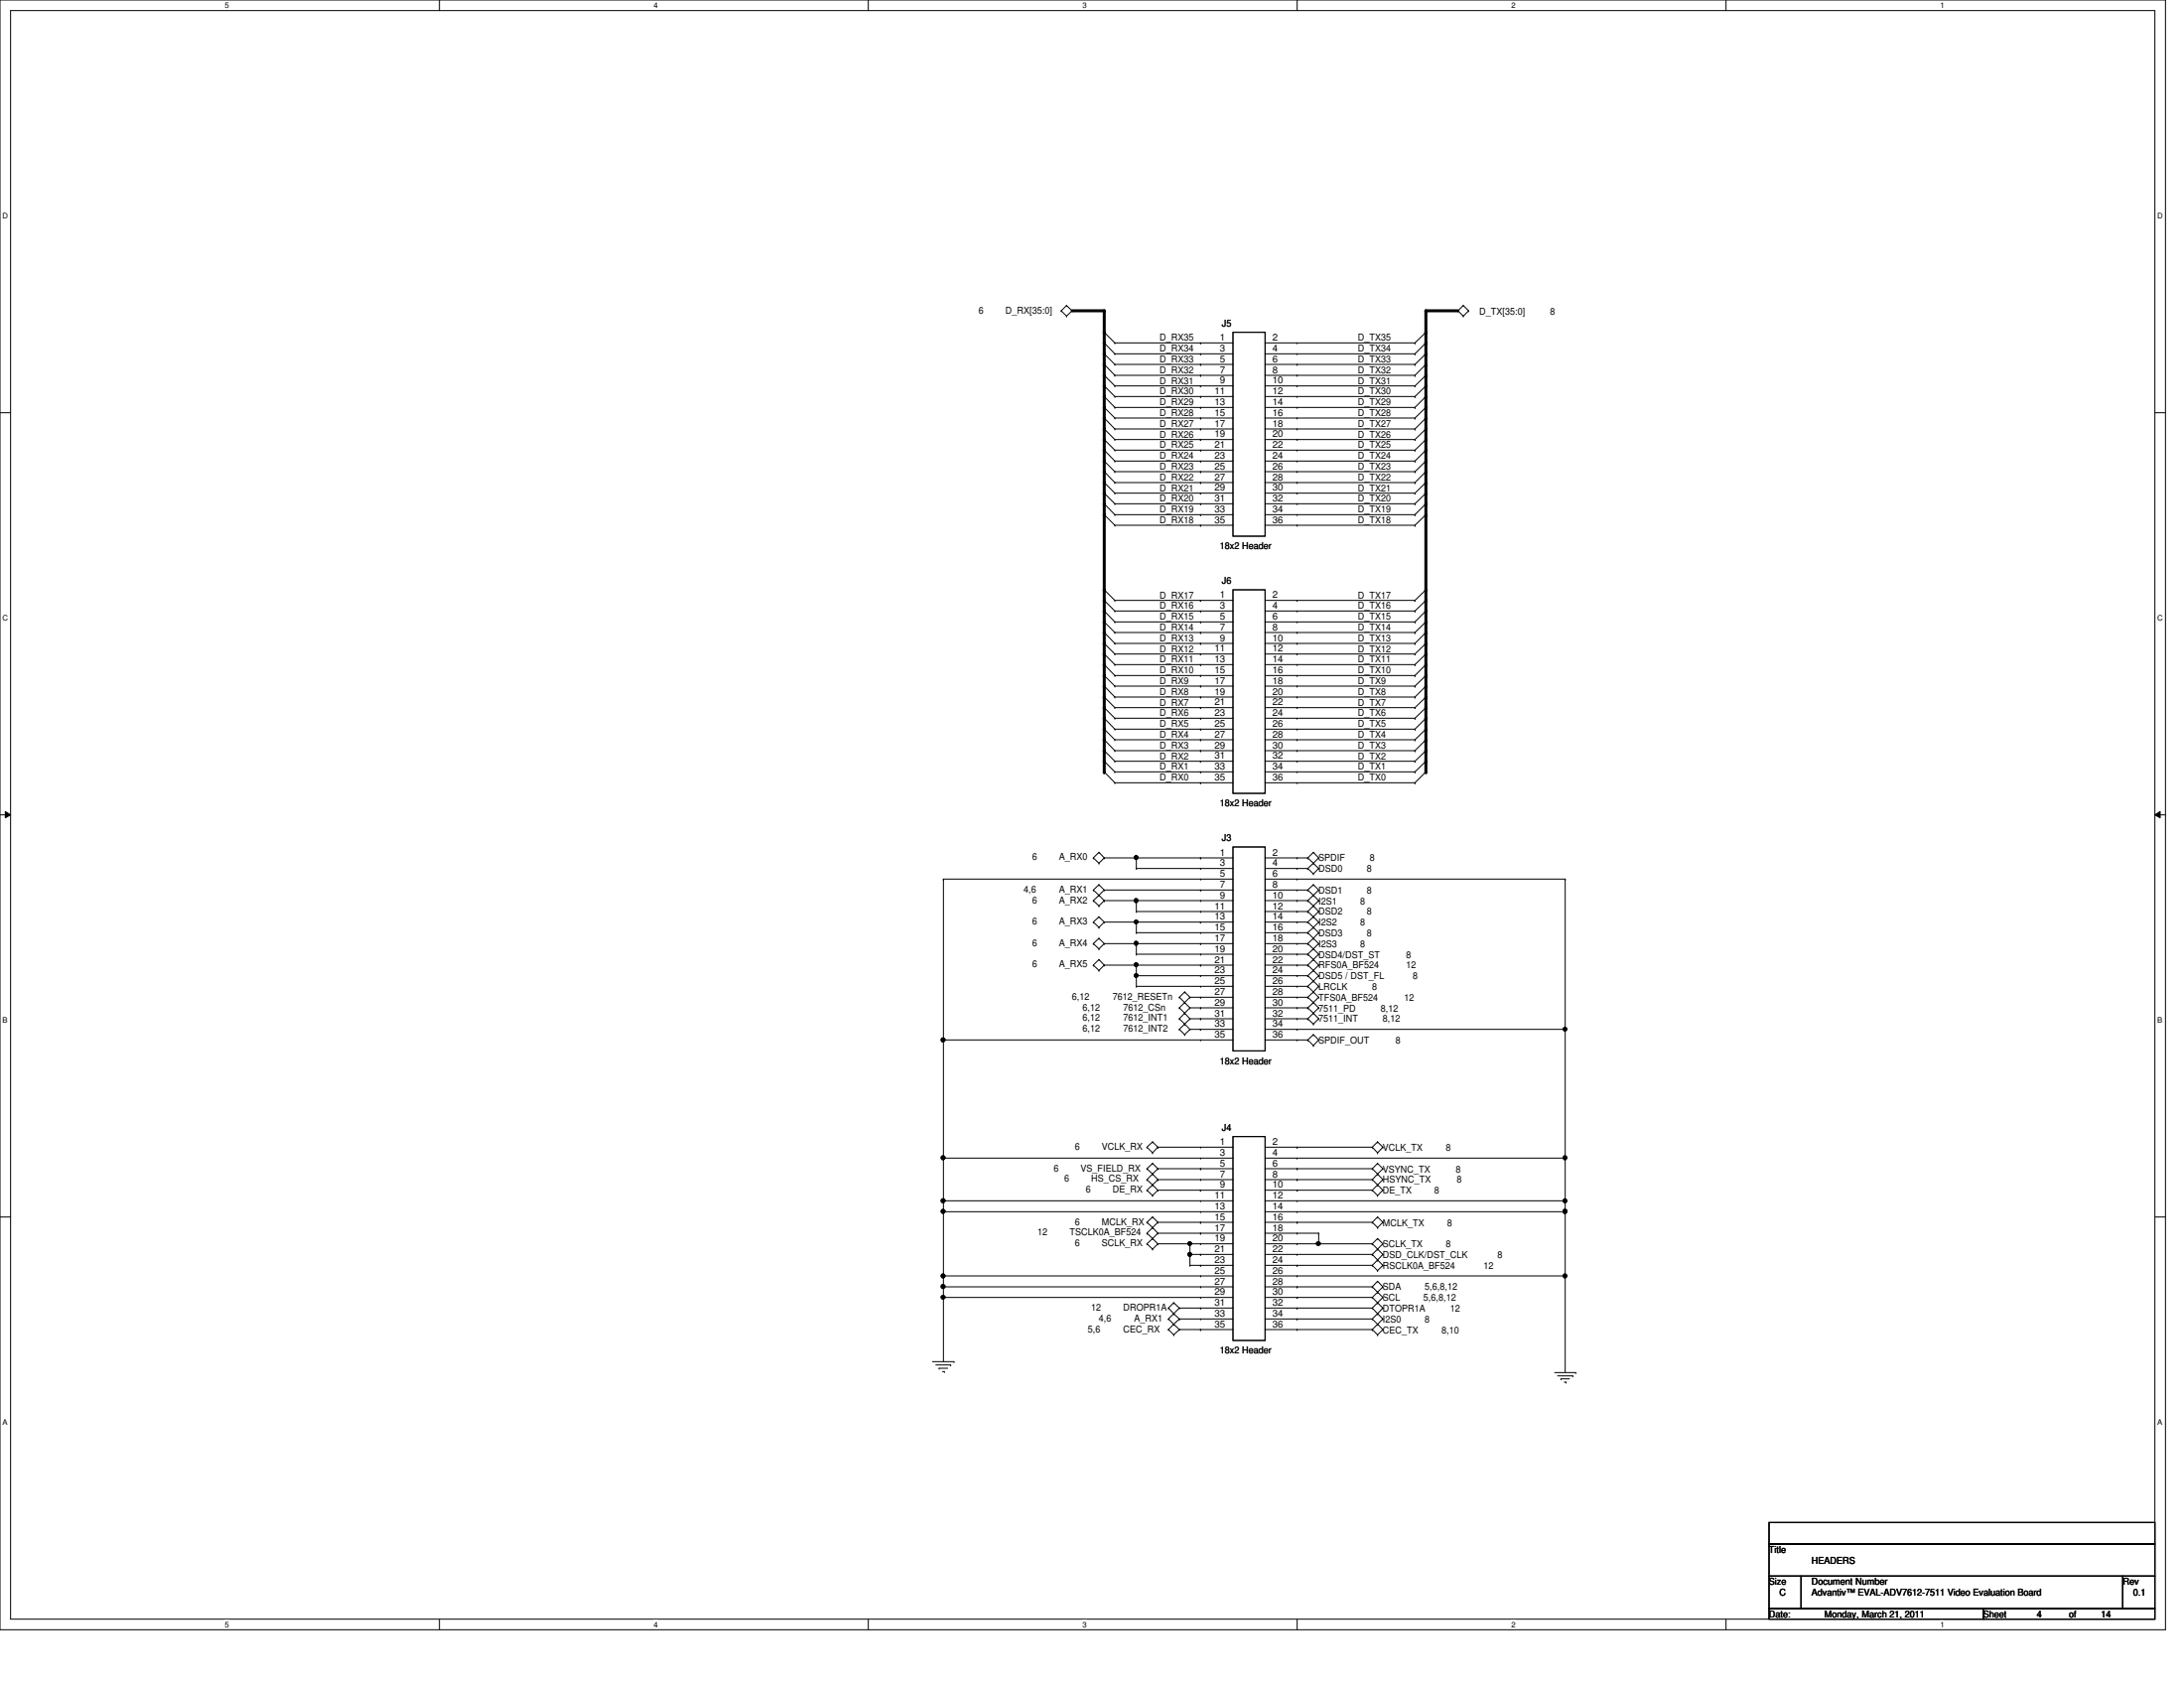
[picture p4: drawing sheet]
<svg xmlns="http://www.w3.org/2000/svg" width="279mm" height="216mm" viewBox="0 0 279 216" stroke-linecap="round" stroke-linejoin="round" font-family="sans-serif">
<path d="M0 0h277v208.4h-277zM1.4 1.4h274.3v205.7h-274.3z" fill="none" stroke="#000" stroke-width=".13"/>
<g fill="#fff">
<path d="M28.8 .1h.5v1.1h-.5z"/>
<path d="M28.8 207.2h.5v1.1h-.5z"/>
</g>
<path d="M56.2 0v1.4M56.2 207.1v1.3" fill="none" stroke="#000" stroke-width=".13"/>
<g fill="#fff">
<path d="M83.7 .1h.5v1.1h-.5z"/>
<path d="M83.7 207.2h.5v1.1h-.5z"/>
</g>
<path d="M111.1 0v1.4M111.1 207.1v1.3" fill="none" stroke="#000" stroke-width=".13"/>
<g fill="#fff">
<path d="M138.5 .1h.6v1.1h-.6z"/>
<path d="M138.5 207.2h.6v1.1h-.6z"/>
</g>
<path d="M165.9 0v1.4M165.9 207.1v1.3" fill="none" stroke="#000" stroke-width=".13"/>
<g fill="#fff">
<path d="M193.4 .1h.5v1.1h-.5z"/>
<path d="M193.4 207.2h.5v1.1h-.5z"/>
</g>
<path d="M220.8 0v1.4M220.8 207.1v1.3" fill="none" stroke="#000" stroke-width=".13"/>
<g fill="#fff">
<path d="M248.2 .1h.6v1.1h-.6z"/>
<path d="M248.2 207.2h.6v1.1h-.6z"/>
<path d="M.3 27.1h.8v1.1h-.8z"/>
<path d="M276 27.1h.7v1.1h-.7z"/>
<path d="M.3 78.5h.8v1.1h-.8z"/>
<path d="M276 78.5h.7v1.1h-.7z"/>
</g>
<path d="M0 52.8h1.4M275.7 52.8h1.3" fill="none" stroke="#000" stroke-width=".13"/>
<g fill="#fff">
<path d="M.3 129.9h.7v1.1h-.7z"/>
<path d="M276 129.9h.6v1.1h-.6z"/>
</g>
<path d="M0 104.2h1.4M.7 103.8l.7 .4-.7 .4zM275.7 104.2l.7-.4v.8zM275.7 104.2h1.3" fill="none" stroke="#000" stroke-width=".13"/>
<path d="M.7 103.8l.7 .4-.7 .4zM275.7 104.2l.7-.4v.8z" fill="#000"/>
<g fill="#fff">
<path d="M.3 181.4h.7v1.1h-.7z"/>
<path d="M276 181.4h.6v1.1h-.6z"/>
</g>
<g fill="none" stroke="#000" stroke-width=".13">
<path d="M135.8 39.8h.1M135.8 39.8l.6 .6M136.4 39.1h.1M136.4 39.1l.8 .7M136.4 39.1l-.6 .7M137.2 39.8h.1M137.2 39.8l-.8 .6M186.5 39.8h.1M186.5 39.8l.7 .6M187.2 39.1h.1M187.2 39.1l-.7 .7M187.2 39.1l.7 .7"/>
<path d="M187.9 39.8h.1M187.9 39.8l-.7 .6M136.4 40.4h.1M141.3 42.5l1.3 1.4M141.3 43.9l1.3 1.4M141.3 45.3l1.3 1.3M141.3 46.6l1.3 1.4M141.3 48l1.3 1.4M141.3 49.4l1.3 1.3M141.3 50.7l1.3 1.4M141.3 52.1l1.3 1.4M141.3 53.5l1.3 1.4"/>
<path d="M141.3 54.9l1.3 1.3M141.3 56.2l1.3 1.4M141.3 57.6l1.3 1.4M141.3 59l1.3 1.3M142.6 43.9h.1M142.6 45.3h.1M142.6 46.6h.1M142.6 48h.1M142.6 49.4h.1M142.6 50.7h.1M142.6 52.1h.1M142.6 53.5h.1"/>
<path d="M142.6 54.9h.1M142.6 56.2h.1M142.6 57.6h.1M142.6 59h.1M142.6 43.9h15.1M142.6 45.3h15.1M142.6 46.6h15.1M142.6 48h15.1M142.6 49.4h15.1M142.6 50.7h15.1M142.6 52.1h15.1M142.6 53.5h15.1"/>
<path d="M142.6 54.9h15.1M142.6 56.2h15.1M142.6 57.6h15.1M142.6 59h15.1M153.6 43.9h.1M153.6 45.3h.1M153.6 46.6h.1M153.6 48h.1M153.6 49.4h.1M153.6 50.7h.1M153.6 52.1h.1M153.6 53.5h.1"/>
<path d="M153.6 54.9h.1M153.6 56.2h.1M153.6 57.6h.1M153.6 59h.1M157.7 42.5h4.1v26.1h-4.1zM161.8 43.9h19.2M161.8 45.3h19.2M161.8 46.6h19.2M161.8 48h19.2M161.8 49.4h19.2M161.8 50.7h19.2M161.8 52.1h19.2"/>
<path d="M161.8 53.5h19.2M161.8 54.9h19.2M161.8 56.2h19.2M161.8 57.6h19.2M161.8 59h19.2M165.9 43.9h.1M165.9 45.3h.1M165.9 46.6h.1M165.9 48h.1M165.9 49.4h.1M165.9 50.7h.1M165.9 52.1h.1"/>
<path d="M165.9 53.5h.1M165.9 54.9h.1M165.9 56.2h.1M165.9 57.6h.1M165.9 59h.1M181 43.9h.1M181 45.3h.1M181 46.6h.1M181 48h.1M181 49.4h.1M181 50.7h.1M181 52.1h.1"/>
<path d="M181 53.5h.1M181 54.9h.1M181 56.2h.1M181 57.6h.1M181 59h.1M182.4 43.9l-1.4 1.4M182.4 42.5l-1.4 1.4M182.4 45.3l-1.4 1.3M182.4 46.6l-1.4 1.4M182.4 48l-1.4 1.4M182.4 49.4l-1.4 1.3M182.4 50.7l-1.4 1.4"/>
<path d="M182.4 52.1l-1.4 1.4M182.4 53.5l-1.4 1.4M182.4 54.9l-1.4 1.3M182.4 56.2l-1.4 1.4M182.4 57.6l-1.4 1.4M182.4 59l-1.4 1.3M187.2 40.4h.1M141.3 60.3l1.3 1.4M141.3 61.7l1.3 1.4M141.3 63.1l1.3 1.3M141.3 64.4l1.3 1.4M141.3 65.8l1.3 1.4"/>
<path d="M141.3 75.4l1.3 1.4M141.3 76.8l1.3 1.3M141.3 78.1l1.3 1.4M141.3 79.5l1.3 1.4M142.6 60.3h.1M142.6 61.7h.1M142.6 63.1h.1M142.6 64.4h.1M142.6 65.8h.1M142.6 67.2h.1M142.6 76.8h.1M142.6 78.1h.1"/>
<path d="M142.6 79.5h.1M142.6 60.3h15.1M142.6 61.7h15.1M142.6 63.1h15.1M142.6 64.4h15.1M142.6 65.8h15.1M142.6 67.2h15.1M142.6 76.8h15.1M142.6 78.1h15.1M142.6 79.5h15.1M153.6 60.3h.1M153.6 61.7h.1"/>
<path d="M153.6 63.1h.1M153.6 64.4h.1M153.6 65.8h.1M153.6 67.2h.1M153.6 76.8h.1M153.6 78.1h.1M153.6 79.5h.1M157.7 75.4h4.1v26.1h-4.1zM161.8 60.3h19.2M161.8 61.7h19.2M161.8 63.1h19.2M161.8 64.4h19.2"/>
<path d="M161.8 65.8h19.2M161.8 67.2h19.2M161.8 76.8h19.2M161.8 78.1h19.2M161.8 79.5h19.2M165.9 76.8h.1M165.9 78.1h.1M165.9 79.5h.1M165.9 60.3h.1M165.9 61.7h.1M165.9 63.1h.1M165.9 64.4h.1"/>
<path d="M165.9 65.8h.1M165.9 67.2h.1M181 60.3h.1M181 61.7h.1M181 63.1h.1M181 64.4h.1M181 65.8h.1M181 67.2h.1M181 76.8h.1M181 78.1h.1M181 79.5h.1M182.4 60.3l-1.4 1.4"/>
<path d="M182.4 61.7l-1.4 1.4M182.4 63.1l-1.4 1.3M182.4 64.4l-1.4 1.4M182.4 65.8l-1.4 1.4M182.4 75.4l-1.4 1.4M182.4 76.8l-1.4 1.3M182.4 78.1l-1.4 1.4M182.4 79.5l-1.4 1.4M141.3 80.9l1.3 1.4M141.3 82.3l1.3 1.4M141.3 83.7l1.3 1.3M141.3 85l1.3 1.4"/>
<path d="M141.3 86.4l1.3 1.4M141.3 87.8l1.3 1.4M141.3 89.2l1.3 1.3M141.3 90.5l1.3 1.4M141.3 91.9l1.3 1.4M141.3 93.3l1.3 1.3M141.3 94.6l1.3 1.4M141.3 96l1.3 1.4M141.3 97.4l1.3 1.3M141.3 98.7l1.3 1.4M142.6 80.9h.1M142.6 82.3h.1"/>
<path d="M142.6 83.7h.1M142.6 85h.1M142.6 86.4h.1M142.6 87.8h.1M142.6 89.2h.1M142.6 90.5h.1M142.6 91.9h.1M142.6 93.3h.1M142.6 94.6h.1M142.6 96h.1M142.6 97.4h.1M142.6 98.7h.1"/>
<path d="M142.6 80.9h15.1M142.6 82.3h15.1M142.6 83.7h15.1M142.6 85h15.1M142.6 86.4h15.1M142.6 87.8h15.1M142.6 89.2h15.1M142.6 90.5h15.1M142.6 91.9h15.1M142.6 93.3h15.1M142.6 94.6h15.1M142.6 96h15.1"/>
<path d="M142.6 97.4h15.1M142.6 98.7h15.1M153.6 80.9h.1M153.6 82.3h.1M153.6 83.7h.1M153.6 85h.1M153.6 86.4h.1M153.6 87.8h.1M153.6 89.2h.1M153.6 90.5h.1M153.6 91.9h.1M153.6 93.3h.1"/>
<path d="M153.6 94.6h.1M153.6 96h.1M153.6 97.4h.1M153.6 98.7h.1M161.8 80.9h19.2M161.8 82.3h19.2M161.8 83.7h19.2M161.8 85h19.2M161.8 86.4h19.2M161.8 87.8h19.2M161.8 89.2h19.2M161.8 90.5h19.2"/>
<path d="M161.8 91.9h19.2M161.8 93.3h19.2M161.8 94.6h19.2M161.8 96h19.2M161.8 97.4h19.2M161.8 98.7h19.2M165.9 80.9h.1M165.9 82.3h.1M165.9 83.7h.1M165.9 85h.1M165.9 86.4h.1M165.9 87.8h.1"/>
<path d="M165.9 89.2h.1M165.9 90.5h.1M165.9 91.9h.1M165.9 93.3h.1M165.9 94.6h.1M165.9 96h.1M165.9 97.4h.1M165.9 98.7h.1M181 80.9h.1M181 82.3h.1M181 83.7h.1M181 85h.1"/>
<path d="M181 86.4h.1M181 87.8h.1M181 89.2h.1M181 90.5h.1M181 91.9h.1M181 93.3h.1M181 94.6h.1M181 96h.1M181 97.4h.1M181 98.7h.1M182.4 94.6l-1.4 1.4M182.4 80.9l-1.4 1.4"/>
<path d="M182.4 82.3l-1.4 1.4M182.4 83.7l-1.4 1.3M182.4 85l-1.4 1.4M182.4 86.4l-1.4 1.4M182.4 87.8l-1.4 1.4M182.4 89.2l-1.4 1.3M182.4 90.5l-1.4 1.4M182.4 91.9l-1.4 1.4M182.4 93.3l-1.4 1.3M182.4 96l-1.4 1.4M182.4 97.4l-1.4 1.3M182.4 98.7l-1.4 1.4"/>
<path d="M120.7 112.4h.1M120.7 112.4v61.8M120.7 112.4h37M139.9 109.7h.1M139.9 113.8h.1M139.9 115.2h.1M139.9 117.9h.1M139.9 109.7l.7 .7M139.9 113.8l.7 .7M139.9 115.2l.7 .7M139.9 117.9l.7 .7M140.6 109h.1"/>
<path d="M140.6 110.4h.1M140.6 113.2h.1M140.6 114.5h.1M140.6 115.9h.1M140.6 117.3h.1M140.6 118.6h.1M140.6 109l.7 .7M140.6 109l-.7 .7M140.6 113.2l.7 .6M140.6 113.2l-.7 .6M140.6 114.5l.7 .7M140.6 114.5l-.7 .7"/>
<path d="M140.6 117.3l.7 .6M140.6 117.3l-.7 .6M141.3 115.2h.1M141.3 109.7h.1M141.3 113.8h.1M141.3 117.9h.1M141.3 109.7h16.4M141.3 113.8h16.4M141.3 117.9h16.4M141.3 115.2h16.4M141.3 109.7l-.7 .7M141.3 113.8l-.7 .7"/>
<path d="M141.3 115.2l-.7 .7M141.3 117.9l-.7 .7M142.6 100.1h.1M142.6 100.1h15.1M145.2 109.5l.1-.1 .2 .1v.4h-.2h-.1zM145.2 115l.1-.1 .2 .1v.4h-.2h-.1zM145.2 117.7h.3l.1 .2-.1 .2-.2 .1-.1-.1zM145.4 109.7h.1M145.4 117.9h.1M145.4 115.2h.1M145.4 111.1h.1M145.4 116.6h.1"/>
<path d="M145.4 119.3h.1M145.4 111.1h12.3M145.4 109.7v1.4M145.4 115.2v1.4M145.4 117.9v1.4M145.4 116.6h12.3M145.4 119.3h12.3M153.6 100.1h.1M153.6 113.8h.1M153.6 109.7h.1M153.6 117.9h.1M153.6 111.1h.1"/>
<path d="M153.6 112.4h.1M153.6 115.2h.1M153.6 116.6h.1M153.6 119.3h.1M157.7 108.3h4.1v26.1h-4.1zM161.8 100.1h19.2M161.8 109.7h5.5M161.8 113.8h5.5M161.8 117.9h5.5M161.8 112.4h38.4M161.8 115.2h5.5M161.8 111.1h5.5"/>
<path d="M161.8 116.6h5.5M161.8 119.3h5.5M165.9 109.7h.1M165.9 111.1h.1M165.9 112.4h.1M165.9 113.8h.1M165.9 115.2h.1M165.9 116.6h.1M165.9 117.9h.1M165.9 119.3h.1M165.9 100.1h.1M167.3 109.7h.1"/>
<path d="M167.3 111.1h.1M167.3 113.8h.1M167.3 115.2h.1M167.3 116.6h.1M167.3 117.9h.1M167.3 119.3h.1M167.3 109.7l.7 .7M167.3 111.1l.7 .7M167.3 113.8l.7 .7M167.3 115.2l.7 .7M167.3 116.6l.7 .7M167.3 117.9l.7 .7"/>
<path d="M167.3 119.3l1.4 1.4M168 109h.1M168 110.4h.1M168 111.8h.1M168 113.2h.1M168 114.5h.1M168 115.9h.1M168 117.3h.1M168 118.6h.1M168 109l-.7 .7M168 109l.7 .7M168 110.4l-.7 .7"/>
<path d="M168 110.4l.7 .7M168 113.2l-.7 .6M168 113.2l.7 .6M168 114.5l-.7 .7M168 114.5l.7 .7M168 115.9l.7 .7M168 117.3l-.7 .6M168 117.3l.7 .6M168 118.6l-.7 .7M168 118.6l.7 .7M168.7 109.7h.1M168.7 111.1h.1"/>
<path d="M168.7 113.8h.1M168.7 115.2h.1M168.7 116.6h.1M168.7 117.9h.1M168.7 119.3h.1M168.7 111.1l-.7 .7M168.7 109.7l-.7 .7M168.7 115.2l-1.4 1.4M168.7 113.8l-.7 .7M168.7 116.6l-.7 .7M168.7 117.9l-.7 .7M168.7 119.3l-.7 .7"/>
<path d="M181 100.1h.1M200.2 112.4h.1M200.2 112.4v63.2M120.7 133h.1M120.7 133h37M139.9 120.7h.1M139.9 123.4h.1M139.9 120.7l.7 .7M139.9 123.4l.7 .7M140.6 120h.1M140.6 121.4h.1M140.6 122.7h.1"/>
<path d="M140.6 124.1h.1M140.6 120l.7 .7M140.6 120l-.7 .7M140.6 122.7l.7 .7M140.6 122.7l-.7 .7M141.3 120.7h.1M141.3 123.4h.1M141.3 120.7h16.4M141.3 123.4h16.4M141.3 120.7l-.7 .7M141.3 123.4l-.7 .7M145.2 120.5l.1-.1 .2 .1v.3l-.2 .1-.1-.1z"/>
<path d="M145.2 124.6h.3l.1 .2-.1 .1-.2 .1-.1-.1zM145.2 123.2l.1-.1 .2 .2v.3l-.2 .1-.1-.1zM145.4 120.7h.1M145.4 123.4h.1M145.4 122h.1M145.4 124.8h.1M145.4 126.2h.1M145.4 120.7v1.3M145.4 123.4v2.8M145.4 122h12.3M145.4 124.8h12.3M145.4 126.2h12.3"/>
<path d="M150.9 128.9h.1M150.9 127.6h.1M150.9 130.3h.1M150.9 131.7h.1M150.9 127.6l1.3 1.3M150.9 128.9l.7 .7M150.9 130.3l1.3 1.4M150.9 131.7l.7 .6M151.6 128.2h.1M151.6 129.6h.1M151.6 126.9h.1M151.6 131h.1"/>
<path d="M151.6 132.3h.1M151.6 126.9l.6 .7M151.6 126.9l-.7 .7M151.6 129.6l.6 .7M151.6 129.6l-.7 .7M152.2 128.9h.1M152.2 127.6h.1M152.2 130.3h.1M152.2 131.7h.1M152.2 131.7h5.5M152.2 128.9h5.5M152.2 127.6h5.5"/>
<path d="M152.2 130.3h5.5M152.2 127.6l-1.3 1.3M152.2 128.9l-.6 .7M152.2 130.3l-1.3 1.4M152.2 131.7l-.6 .6M153.6 120.7h.1M153.6 123.4h.1M153.6 128.9h.1M153.6 127.6h.1M153.6 130.3h.1M153.6 131.7h.1M153.6 122h.1"/>
<path d="M153.6 124.8h.1M153.6 126.2h.1M153.6 133h.1M161.8 120.7h5.5M161.8 123.4h5.5M161.8 131.7h38.4M161.8 133h5.5M161.8 122h5.5M161.8 124.8h5.5M161.8 126.2h5.5M161.8 128.9h5.5M161.8 127.6h5.5"/>
<path d="M161.8 130.3h5.5M165.9 120.7h.1M165.9 122h.1M165.9 123.4h.1M165.9 124.8h.1M165.9 126.2h.1M165.9 127.6h.1M165.9 128.9h.1M165.9 130.3h.1M165.9 131.7h.1M165.9 133h.1M167.3 120.7h.1"/>
<path d="M167.3 122h.1M167.3 123.4h.1M167.3 124.8h.1M167.3 126.2h.1M167.3 127.6h.1M167.3 128.9h.1M167.3 130.3h.1M167.3 133h.1M167.3 120.7l.7 .7M167.3 122l.7 .7M167.3 123.4l.7 .7M167.3 124.8l.7 .7"/>
<path d="M167.3 126.2l1.4 1.4M167.3 127.6l.7 .6M167.3 128.9l.7 .7M167.3 130.3l.7 .7M167.3 133l.7 .7M168 120h.1M168 121.4h.1M168 122.7h.1M168 124.1h.1M168 125.5h.1M168 126.9h.1M168 128.2h.1"/>
<path d="M168 129.6h.1M168 131h.1M168 132.3h.1M168 133.7h.1M168 120l-.7 .7M168 121.4l-.7 .6M168 121.4l.7 .6M168 122.7l.7 .7M168 124.1l-.7 .7M168 124.1l.7 .7M168 125.5l-.7 .7M168 125.5l.7 .7"/>
<path d="M168 126.9l-.7 .7M168 128.2l-.7 .7M168 128.2l.7 .7M168 129.6l.7 .7M168 132.3l-.7 .7M168 132.3l.7 .7M168.7 120.7h.1M168.7 122h.1M168.7 123.4h.1M168.7 124.8h.1M168.7 126.2h.1M168.7 127.6h.1"/>
<path d="M168.7 128.9h.1M168.7 130.3h.1M168.7 133h.1M168.7 120.7l-.7 .7M168.7 122l-1.4 1.4M168.7 123.4l-.7 .7M168.7 124.8l-.7 .7M168.7 126.2l-.7 .7M168.7 127.6l-.7 .6M168.7 128.9l-1.4 1.4M168.7 130.3l-.7 .7M168.7 133l-.7 .7"/>
<path d="M200 131.5h.4v.1v.2l-.2 .1-.2-.1zM200.2 131.7h.1M0 155.7h1.4M120.7 148.1h.1M120.7 155h.1M120.7 153.6h.1M120.7 148.1h37M120.7 155h37M120.7 153.6h37M146.7 146.7h.1M146.7 149.5h.1M146.7 150.9h.1"/>
<path d="M146.7 152.2h.1M146.7 156.3h.1M146.7 157.7h.1M146.7 159.1h.1M146.7 146.7l.7 .7M146.7 149.5l.7 .7M146.7 150.9l.7 .7M146.7 152.2l.7 .7M146.7 156.3l.7 .7M146.7 157.7l.7 .7M146.7 159.1l.7 .7M147.4 146h.1"/>
<path d="M147.4 147.4h.1M147.4 148.8h.1M147.4 150.2h.1M147.4 151.6h.1M147.4 152.9h.1M147.4 155.7h.1M147.4 157h.1M147.4 158.4h.1M147.4 159.8h.1M147.4 146l.7 .7M147.4 146l-.7 .7M147.4 148.8l.7 .7"/>
<path d="M147.4 148.8l-.7 .7M147.4 150.2l.7 .7M147.4 151.6l.7 .6M147.4 151.6l-.7 .6M147.4 155.7l.7 .6M147.4 155.7l-.7 .6M147.4 157l.7 .7M147.4 158.4l.7 .7M147.4 158.4l-.7 .7M148.1 159.1h.1M148.1 146.7h.1M148.1 150.9h.1"/>
<path d="M148.1 149.5h.1M148.1 152.2h.1M148.1 156.3h.1M148.1 157.7h.1M148.1 146.7h9.6M148.1 149.5h9.6M148.1 150.9h9.6M148.1 152.2h9.6M148.1 156.3h9.6M148.1 159.1h9.6M148.1 157.7h9.6M148.1 149.5l-1.4 1.4"/>
<path d="M148.1 150.9l-.7 .7M148.1 146.7l-.7 .7M148.1 152.2l-.7 .7M148.1 156.3l-1.4 1.4M148.1 157.7l-.7 .7M148.1 159.1l-.7 .7M152 158.9h.4v.1v.2l-.2 .1-.2-.1zM152.2 159.1h.1M152.2 159.1v2.7M153.6 156.3h.1M153.6 157.7h.1M153.6 149.5h.1"/>
<path d="M153.6 152.2h.1M153.6 146.7h.1M153.6 148.1h.1M153.6 150.9h.1M153.6 153.6h.1M153.6 155h.1M153.6 159.1h.1M157.7 145.4h4.1v26h-4.1zM161.8 146.7h13.8M161.8 148.1h38.4M161.8 149.5h13.8M161.8 150.9h13.8"/>
<path d="M161.8 152.2h13.8M161.8 155h38.4M161.8 156.3h13.8M161.8 153.6h38.4M161.8 159.1h13.8M161.8 157.7h6.9M165.9 146.7h.1M165.9 149.5h.1M165.9 150.9h.1M165.9 152.2h.1M165.9 156.3h.1M165.9 148.1h.1"/>
<path d="M165.9 153.6h.1M165.9 155h.1M165.9 157.7h.1M165.9 159.1h.1M168.7 159.1h.1M168.7 157.7h.1M168.7 157.7v1.4M175.6 159.1h.1M175.6 146.7h.1M175.6 149.5h.1M175.6 150.9h.1M175.6 152.2h.1"/>
<path d="M175.6 156.3h.1M175.6 146.7l.6 .7M175.6 149.5l.6 .7M175.6 150.9l1.3 1.3M175.6 152.2l.6 .7M175.6 156.3l.6 .7M175.6 159.1l1.3 1.3M176.2 146h.1M176.2 147.4h.1M176.2 148.8h.1M176.2 150.2h.1M176.2 151.6h.1"/>
<path d="M176.2 152.9h.1M176.2 155.7h.1M176.2 157h.1M176.2 158.4h.1M176.2 159.8h.1M176.2 146l-.6 .7M176.2 146l.7 .7M176.2 148.8l-.6 .7M176.2 148.8l.7 .7M176.2 150.2l-.6 .7M176.2 150.2l.7 .7M176.2 155.7l-.6 .6"/>
<path d="M176.2 155.7l.7 .6M176.2 158.4l-.6 .7M176.2 158.4l.7 .7M176.9 146.7h.1M176.9 149.5h.1M176.9 150.9h.1M176.9 152.2h.1M176.9 156.3h.1M176.9 159.1h.1M176.9 146.7l-.7 .7M176.9 149.5l-.7 .7M176.9 150.9l-1.3 1.3"/>
<path d="M176.9 152.2l-.7 .7M176.9 156.3l-.7 .7M176.9 159.1l-1.3 1.3M200 147.9l.2-.1 .2 .1v.4h-.2h-.2zM200 154.7h.2l.2 .1v.3l-.2 .1-.2-.1zM200 153.4l.2-.1 .2 .1v.4h-.2h-.2zM200.2 148.1h.1M200.2 155h.1M200.2 153.6h.1M275.7 155.7h1.3M119.3 174.2h2.7M119.7 174.6h1.9"/>
<path d="M120.1 175h.1M120.1 175h1.1M120.6 175.4h.2M120.7 163.2h.1M120.7 164.6h.1M120.7 165.9h.1M120.7 163.2h37M120.7 164.6h37M120.7 165.9h37M120.8 175.4h.1M121.6 174.6h.1M122 174.2h.1"/>
<path d="M149.5 168.7h.1M149.5 167.3h.1M149.5 170.1h.1M149.5 168.7l.7 .7M149.5 167.3l.7 .7M149.5 170.1l.7 .6M150.2 168h.1M150.2 169.4h.1M150.2 166.6h.1M150.2 170.7h.1M150.2 168l.7 .7M150.2 166.6l.7 .7"/>
<path d="M150.2 166.6l-.7 .7M150.2 169.4l.7 .7M150.2 169.4l-.7 .7M150.9 168.7h.1M150.9 167.3h.1M150.9 170.1h.1M150.9 168.7h6.8M150.9 167.3h6.8M150.9 170.1h6.8M150.9 167.3l-1.4 1.4M150.9 168.7l-.7 .7M150.9 170.1l-.7 .6"/>
<path d="M152 160.3l.2-.1 .2 .1v.3l-.2 .1-.2-.1zM152.2 160.4h.1M152.2 161.8h.1M152.2 160.4h5.5M152.2 161.8h5.5M153.6 160.4h.1M153.6 161.8h.1M153.6 167.3h.1M153.6 170.1h.1M153.6 163.2h.1M153.6 164.6h.1M153.6 165.9h.1"/>
<path d="M153.6 168.7h.1M161.8 163.2h38.4M161.8 164.6h13.8M161.8 165.9h13.8M161.8 160.4h13.8M161.8 161.8h13.8M161.8 168.7h13.8M161.8 167.3h13.8M161.8 170.1h13.8M165.9 164.6h.1M165.9 165.9h.1M165.9 161.8h.1"/>
<path d="M165.9 168.7h.1M165.9 167.3h.1M165.9 160.4h.1M165.9 163.2h.1M165.9 170.1h.1M175.6 160.4h.1M175.6 170.1h.1M175.6 161.8h.1M175.6 164.6h.1M175.6 165.9h.1M175.6 167.3h.1M175.6 168.7h.1"/>
<path d="M175.6 160.4l.6 .8M175.6 161.8l.6 .7M175.6 164.6l1.3 1.3M175.6 165.9l1.3 1.4M175.6 167.3l.6 .7M175.6 168.7l1.3 1.4M175.6 170.1l.6 .6M176.2 161.2h.1M176.2 162.5h.1M176.2 163.9h.1M176.2 165.3h.1M176.2 166.6h.1"/>
<path d="M176.2 168h.1M176.2 169.4h.1M176.2 170.7h.1M176.2 161.2l-.6 .6M176.2 161.2l.7 .6M176.2 163.9l-.6 .7M176.2 163.9l.7 .7M176.2 168l-.6 .7M176.2 168l.7 .7M176.9 160.4h.1M176.9 161.8h.1M176.9 164.6h.1"/>
<path d="M176.9 165.9h.1M176.9 167.3h.1M176.9 168.7h.1M176.9 170.1h.1M176.9 160.4l-.7 .8M176.9 161.8l-.7 .7M176.9 164.6l-1.3 1.3M176.9 165.9l-1.3 1.4M176.9 167.3l-.7 .7M176.9 168.7l-1.3 1.4M176.9 170.1l-.7 .6M198.9 175.6h2.7"/>
<path d="M199.3 176h1.9M199.7 176.4h.1M199.7 176.4h1.1M200 163l.2-.1 .2 .2v.3h-.2h-.2zM200.1 176.8h.3M200.2 163.2h.1M200.4 176.8h.1M201.2 176h.1M201.6 175.6h.1M226.3 194.7h49.4v2.8h-49.4zM226.3 197.5h49.4v4.1h-49.4zM226.3 201.6h4.1v4.1h-4.1z"/>
<path d="M226.3 205.7h27.4v1.4h-27.4zM230.4 201.6h41.2v4.1h-41.2zM253.7 205.7h22v1.4h-22zM271.6 201.6h4.1v4.1h-4.1z"/>
<circle cx="120.6" cy="133" r=".26"/>
<circle cx="120.6" cy="154.9" r=".26"/>
<circle cx="120.6" cy="153.6" r=".26"/>
<circle cx="120.6" cy="148.1" r=".26"/>
<circle cx="168.7" cy="159.1" r=".25"/>
<circle cx="120.6" cy="163.2" r=".26"/>
<circle cx="120.6" cy="164.6" r=".26"/>
<circle cx="120.7" cy="165.9" r=".25"/>
</g>
<path d="M137.2 39.8h4.1v58.9M186.5 39.8h-4.1v58.9" fill="none" stroke="#000" stroke-width=".38"/>
<g fill="#000">
<circle cx="141.3" cy="39.8" r=".19"/>
<circle cx="182.4" cy="39.8" r=".19"/>
<circle cx="141.3" cy="49.4" r=".19"/>
<circle cx="141.3" cy="53.5" r=".19"/>
<circle cx="141.3" cy="46.6" r=".19"/>
<circle cx="141.3" cy="59" r=".19"/>
<circle cx="141.3" cy="54.9" r=".19"/>
<circle cx="141.3" cy="52.1" r=".19"/>
<circle cx="141.3" cy="56.2" r=".19"/>
<circle cx="141.3" cy="48" r=".19"/>
<circle cx="141.3" cy="45.3" r=".19"/>
<circle cx="141.3" cy="43.9" r=".19"/>
<circle cx="141.3" cy="50.7" r=".19"/>
<circle cx="141.3" cy="42.5" r=".19"/>
<circle cx="141.3" cy="57.6" r=".19"/>
<circle cx="182.4" cy="46.6" r=".19"/>
<circle cx="182.4" cy="43.9" r=".19"/>
<circle cx="182.4" cy="49.4" r=".19"/>
<circle cx="182.4" cy="56.2" r=".19"/>
<circle cx="182.4" cy="42.5" r=".19"/>
<circle cx="182.4" cy="45.3" r=".19"/>
<circle cx="182.4" cy="54.9" r=".19"/>
<circle cx="182.4" cy="57.6" r=".19"/>
<circle cx="182.4" cy="48" r=".19"/>
<circle cx="182.4" cy="59" r=".19"/>
<circle cx="182.4" cy="52.1" r=".19"/>
<circle cx="182.4" cy="53.5" r=".19"/>
<circle cx="182.4" cy="50.7" r=".19"/>
<circle cx="141.3" cy="60.3" r=".19"/>
<circle cx="141.3" cy="63.1" r=".19"/>
<circle cx="141.3" cy="75.4" r=".19"/>
<circle cx="141.3" cy="61.7" r=".19"/>
<circle cx="141.3" cy="76.8" r=".19"/>
<circle cx="141.3" cy="78.1" r=".19"/>
<circle cx="141.3" cy="64.4" r=".19"/>
<circle cx="141.3" cy="65.8" r=".19"/>
<circle cx="141.3" cy="79.5" r=".19"/>
<circle cx="182.4" cy="63.1" r=".19"/>
<circle cx="182.4" cy="60.3" r=".19"/>
<circle cx="182.4" cy="61.7" r=".19"/>
<circle cx="182.4" cy="64.4" r=".19"/>
<circle cx="182.4" cy="75.4" r=".19"/>
<circle cx="182.4" cy="79.5" r=".19"/>
<circle cx="182.4" cy="76.8" r=".19"/>
<circle cx="182.4" cy="65.8" r=".19"/>
<circle cx="182.4" cy="78.1" r=".19"/>
<circle cx="141.3" cy="83.7" r=".19"/>
<circle cx="141.3" cy="87.8" r=".19"/>
<circle cx="141.3" cy="98.7" r=".19"/>
<circle cx="141.3" cy="82.3" r=".19"/>
<circle cx="141.3" cy="93.3" r=".19"/>
<circle cx="141.3" cy="96" r=".19"/>
<circle cx="141.3" cy="89.2" r=".19"/>
<circle cx="141.3" cy="91.9" r=".19"/>
<circle cx="141.3" cy="90.5" r=".19"/>
<circle cx="141.3" cy="85" r=".19"/>
<circle cx="141.3" cy="97.4" r=".19"/>
<circle cx="141.3" cy="94.6" r=".19"/>
<circle cx="141.3" cy="80.9" r=".19"/>
<circle cx="141.3" cy="86.4" r=".19"/>
<circle cx="182.4" cy="82.3" r=".19"/>
<circle cx="182.4" cy="87.8" r=".19"/>
<circle cx="182.4" cy="80.9" r=".19"/>
<circle cx="182.4" cy="93.3" r=".19"/>
<circle cx="182.4" cy="83.7" r=".19"/>
<circle cx="182.4" cy="85" r=".19"/>
<circle cx="182.4" cy="91.9" r=".19"/>
<circle cx="182.4" cy="97.4" r=".19"/>
<circle cx="182.4" cy="96" r=".19"/>
<circle cx="182.4" cy="90.5" r=".19"/>
<circle cx="182.4" cy="86.4" r=".19"/>
<circle cx="182.4" cy="89.2" r=".19"/>
<circle cx="182.4" cy="98.7" r=".19"/>
<circle cx="182.4" cy="94.6" r=".19"/>
</g>
<g fill="#000">
<path d="M145.2 109.5l.1-.1 .2 .1v.4h-.2h-.1z" fill-rule="evenodd"/>
<path d="M145.2 115l.1-.1 .2 .1v.4h-.2h-.1z" fill-rule="evenodd"/>
<path d="M145.2 117.7h.3l.1 .2-.1 .2-.2 .1-.1-.1z" fill-rule="evenodd"/>
<path d="M145.2 109.5l.1-.1 .2 .1v.4h-.2h-.1z" fill-rule="evenodd"/>
<path d="M145.2 115l.1-.1 .2 .1v.4h-.2h-.1z" fill-rule="evenodd"/>
<path d="M145.2 117.7h.3l.1 .2-.1 .2-.2 .1-.1-.1z" fill-rule="evenodd"/>
<path d="M145.2 120.5l.1-.1 .2 .1v.3l-.2 .1-.1-.1z" fill-rule="evenodd"/>
<path d="M145.2 124.6h.3l.1 .2-.1 .1-.2 .1-.1-.1z" fill-rule="evenodd"/>
<path d="M145.2 123.2l.1-.1 .2 .2v.3l-.2 .1-.1-.1z" fill-rule="evenodd"/>
<path d="M145.2 120.5l.1-.1 .2 .1v.3l-.2 .1-.1-.1z" fill-rule="evenodd"/>
<path d="M145.2 124.6h.3l.1 .2-.1 .1-.2 .1-.1-.1z" fill-rule="evenodd"/>
<path d="M145.2 123.2l.1-.1 .2 .2v.3l-.2 .1-.1-.1z" fill-rule="evenodd"/>
<path d="M200 131.5h.4v.1v.2l-.2 .1-.2-.1z" fill-rule="evenodd"/>
<path d="M200 131.5h.4v.1v.2l-.2 .1-.2-.1z" fill-rule="evenodd"/>
<path d="M152 158.9h.4v.1v.2l-.2 .1-.2-.1z" fill-rule="evenodd"/>
<path d="M152 158.9h.4v.1v.2l-.2 .1-.2-.1z" fill-rule="evenodd"/>
<path d="M200 147.9l.2-.1 .2 .1v.4h-.2h-.2z" fill-rule="evenodd"/>
<path d="M200 154.7h.2l.2 .1v.3l-.2 .1-.2-.1z" fill-rule="evenodd"/>
<path d="M200 153.4l.2-.1 .2 .1v.4h-.2h-.2z" fill-rule="evenodd"/>
<path d="M200 154.7h.2l.2 .1v.3l-.2 .1-.2-.1z" fill-rule="evenodd"/>
<path d="M200 147.9l.2-.1 .2 .1v.4h-.2h-.2z" fill-rule="evenodd"/>
<path d="M200 154.7h.2l.2 .1v.3l-.2 .1-.2-.1z" fill-rule="evenodd"/>
<path d="M200 153.4l.2-.1 .2 .1v.4h-.2h-.2z" fill-rule="evenodd"/>
<path d="M200 154.7h.2l.2 .1v.3l-.2 .1-.2-.1z" fill-rule="evenodd"/>
<path d="M152 160.3l.2-.1 .2 .1v.3l-.2 .1-.2-.1z" fill-rule="evenodd"/>
<path d="M152 160.3l.2-.1 .2 .1v.3l-.2 .1-.2-.1z" fill-rule="evenodd"/>
<path d="M200 163l.2-.1 .2 .2v.3h-.2h-.2z" fill-rule="evenodd"/>
<path d="M200 163l.2-.1 .2 .2v.3h-.2h-.2z" fill-rule="evenodd"/>
<circle cx="120.6" cy="133" r=".26"/>
<circle cx="120.6" cy="154.9" r=".26"/>
<circle cx="120.6" cy="153.6" r=".26"/>
<circle cx="120.6" cy="148.1" r=".26"/>
<circle cx="168.7" cy="159.1" r=".25"/>
<circle cx="120.6" cy="163.2" r=".26"/>
<circle cx="120.6" cy="164.6" r=".26"/>
<circle cx="120.7" cy="165.9" r=".25"/>
</g>
<g font-size="1.2">
<text x="125.2" y="40.1">6</text>
<text x="128.7" y="40.1">D_RX[35:0]</text>
<text x="156.3" y="41.7">J5</text>
<text x="189.3" y="40.2">D_TX[35:0]</text>
<text x="198.3" y="40.2">8</text>
<text x="148.4" y="43.6">D_RX35</text>
<text x="148.4" y="45">D_RX34</text>
<text x="148.4" y="46.4">D_RX33</text>
<text x="148.4" y="47.8">D_RX32</text>
<text x="156.1" y="43.6">1</text>
<text x="156.1" y="45">3</text>
<text x="156.1" y="46.3">5</text>
<text x="156.1" y="47.7">7</text>
<text x="162.8" y="43.6">2</text>
<text x="162.8" y="45">4</text>
<text x="162.8" y="46.3">6</text>
<text x="162.8" y="47.7">8</text>
<text x="173.7" y="43.6">D_TX35</text>
<text x="173.7" y="45">D_TX34</text>
<text x="173.7" y="46.4">D_TX33</text>
<text x="173.7" y="47.8">D_TX32</text>
<text x="148.4" y="49.1">D_RX31</text>
<text x="148.4" y="50.5">D_RX30</text>
<text x="148.4" y="51.9">D_RX29</text>
<text x="148.4" y="53.2">D_RX28</text>
<text x="155.4" y="50.4">11</text>
<text x="155.4" y="51.8">13</text>
<text x="155.4" y="53.2">15</text>
<text x="156.1" y="49.1">9</text>
<text x="162.8" y="49.1">10</text>
<text x="162.8" y="50.4">12</text>
<text x="162.8" y="51.8">14</text>
<text x="162.8" y="53.2">16</text>
<text x="173.7" y="49.1">D_TX31</text>
<text x="173.7" y="50.5">D_TX30</text>
<text x="173.7" y="51.9">D_TX29</text>
<text x="173.7" y="53.2">D_TX28</text>
<text x="148.4" y="54.6">D_RX27</text>
<text x="148.4" y="56">D_RX26</text>
<text x="148.4" y="57.3">D_RX25</text>
<text x="148.4" y="58.7">D_RX24</text>
<text x="155.4" y="54.6">17</text>
<text x="155.4" y="55.9">19</text>
<text x="155.4" y="57.3">21</text>
<text x="155.4" y="58.7">23</text>
<text x="162.8" y="54.6">18</text>
<text x="162.8" y="55.9">20</text>
<text x="162.8" y="57.3">22</text>
<text x="162.8" y="58.7">24</text>
<text x="173.7" y="54.6">D_TX27</text>
<text x="173.7" y="56">D_TX26</text>
<text x="173.7" y="57.3">D_TX25</text>
<text x="173.7" y="58.7">D_TX24</text>
<text x="148.4" y="60.1">D_RX23</text>
<text x="148.4" y="61.5">D_RX22</text>
<text x="148.4" y="62.8">D_RX21</text>
<text x="148.4" y="64.2">D_RX20</text>
<text x="148.4" y="65.6">D_RX19</text>
<text x="155.4" y="60">25</text>
<text x="155.4" y="61.4">27</text>
<text x="155.4" y="62.8">29</text>
<text x="155.4" y="64.1">31</text>
<text x="155.4" y="65.5">33</text>
<text x="162.8" y="60">26</text>
<text x="162.8" y="61.4">28</text>
<text x="162.8" y="62.8">30</text>
<text x="162.8" y="64.1">32</text>
<text x="162.8" y="65.5">34</text>
<text x="173.7" y="60.1">D_TX23</text>
<text x="173.7" y="61.5">D_TX22</text>
<text x="173.7" y="62.8">D_TX21</text>
<text x="173.7" y="64.2">D_TX20</text>
<text x="173.7" y="65.6">D_TX19</text>
<text x="148.4" y="66.9">D_RX18</text>
<text x="155.4" y="66.9">35</text>
<text x="156.1" y="70.3">18x2 Header</text>
<text x="162.8" y="66.9">36</text>
<text x="173.7" y="66.9">D_TX18</text>
<text x="148.4" y="76.5">D_RX17</text>
<text x="148.4" y="77.9">D_RX16</text>
<text x="156.1" y="76.5">1</text>
<text x="156.1" y="77.9">3</text>
<text x="156.3" y="74.6">J6</text>
<text x="162.8" y="76.5">2</text>
<text x="162.8" y="77.9">4</text>
<text x="173.7" y="76.5">D_TX17</text>
<text x="173.7" y="77.9">D_TX16</text>
<text x="148.4" y="79.3">D_RX15</text>
<text x="148.4" y="80.6">D_RX14</text>
<text x="148.4" y="82">D_RX13</text>
<text x="148.4" y="83.4">D_RX12</text>
<text x="155.4" y="83.4">11</text>
<text x="156.1" y="79.2">5</text>
<text x="156.1" y="80.6">7</text>
<text x="156.1" y="82">9</text>
<text x="162.8" y="79.2">6</text>
<text x="162.8" y="80.6">8</text>
<text x="162.8" y="82">10</text>
<text x="162.8" y="83.4">12</text>
<text x="173.7" y="79.3">D_TX15</text>
<text x="173.7" y="80.6">D_TX14</text>
<text x="173.7" y="82">D_TX13</text>
<text x="173.7" y="83.4">D_TX12</text>
<text x="148.4" y="84.8">D_RX11</text>
<text x="148.4" y="86.1">D_RX10</text>
<text x="148.4" y="87.5">D_RX9</text>
<text x="148.4" y="88.9">D_RX8</text>
<text x="155.4" y="84.7">13</text>
<text x="155.4" y="86.1">15</text>
<text x="155.4" y="87.5">17</text>
<text x="155.4" y="88.9">19</text>
<text x="162.8" y="84.7">14</text>
<text x="162.8" y="86.1">16</text>
<text x="162.8" y="87.5">18</text>
<text x="162.8" y="88.9">20</text>
<text x="173.7" y="84.8">D_TX11</text>
<text x="173.7" y="86.1">D_TX10</text>
<text x="173.7" y="87.5">D_TX9</text>
<text x="173.7" y="88.9">D_TX8</text>
<text x="148.4" y="90.3">D_RX7</text>
<text x="148.4" y="91.6">D_RX6</text>
<text x="148.4" y="93">D_RX5</text>
<text x="148.4" y="94.4">D_RX4</text>
<text x="148.4" y="95.8">D_RX3</text>
<text x="155.4" y="90.2">21</text>
<text x="155.4" y="91.6">23</text>
<text x="155.4" y="93">25</text>
<text x="155.4" y="94.3">27</text>
<text x="155.4" y="95.7">29</text>
<text x="162.8" y="90.2">22</text>
<text x="162.8" y="91.6">24</text>
<text x="162.8" y="93">26</text>
<text x="162.8" y="94.3">28</text>
<text x="162.8" y="95.7">30</text>
<text x="173.7" y="90.3">D_TX7</text>
<text x="173.7" y="91.6">D_TX6</text>
<text x="173.7" y="93">D_TX5</text>
<text x="173.7" y="94.4">D_TX4</text>
<text x="173.7" y="95.8">D_TX3</text>
<text x="148.4" y="97.1">D_RX2</text>
<text x="148.4" y="98.5">D_RX1</text>
<text x="148.4" y="99.9">D_RX0</text>
<text x="155.4" y="97.1">31</text>
<text x="155.4" y="98.4">33</text>
<text x="155.4" y="99.8">35</text>
<text x="162.8" y="97.1">32</text>
<text x="162.8" y="98.4">34</text>
<text x="162.8" y="99.8">36</text>
<text x="173.7" y="97.1">D_TX2</text>
<text x="173.7" y="98.5">D_TX1</text>
<text x="173.7" y="99.9">D_TX0</text>
<text x="156.1" y="103.2">18x2 Header</text>
<text x="156.3" y="107.6">J3</text>
<text x="132.1" y="110">6</text>
<text x="135.5" y="110">A_RX0</text>
<text x="156.1" y="109.4">1</text>
<text x="156.1" y="110.8">3</text>
<text x="156.1" y="112.1">5</text>
<text x="156.1" y="113.5">7</text>
<text x="162.8" y="109.4">2</text>
<text x="162.8" y="110.8">4</text>
<text x="162.8" y="112.1">6</text>
<text x="162.8" y="113.5">8</text>
<text x="168.7" y="110.2">SPDIF</text>
<text x="168.7" y="111.5">DSD0</text>
<text x="174.9" y="111.5">8</text>
<text x="175.3" y="110.2">8</text>
<text x="131" y="114.1">4,6</text>
<text x="132.1" y="115.5">6</text>
<text x="132.1" y="118.3">6</text>
<text x="135.5" y="114.1">A_RX1</text>
<text x="135.5" y="115.5">A_RX2</text>
<text x="135.5" y="118.3">A_RX3</text>
<text x="155.4" y="116.3">11</text>
<text x="155.4" y="117.6">13</text>
<text x="155.4" y="119">15</text>
<text x="156.1" y="114.9">9</text>
<text x="162.8" y="114.9">10</text>
<text x="162.8" y="116.3">12</text>
<text x="162.8" y="117.6">14</text>
<text x="162.8" y="119">16</text>
<text x="168.7" y="114.3">DSD1</text>
<text x="168.7" y="115.7">I2S1</text>
<text x="168.7" y="117">DSD2</text>
<text x="168.7" y="118.4">I2S2</text>
<text x="168.7" y="119.8">DSD3</text>
<text x="174" y="115.7">8</text>
<text x="174" y="118.4">8</text>
<text x="174.9" y="114.3">8</text>
<text x="174.9" y="117">8</text>
<text x="174.9" y="119.8">8</text>
<text x="132.1" y="121">6</text>
<text x="132.1" y="123.7">6</text>
<text x="135.5" y="121">A_RX4</text>
<text x="135.5" y="123.7">A_RX5</text>
<text x="155.4" y="120.4">17</text>
<text x="155.4" y="121.8">19</text>
<text x="155.4" y="123.1">21</text>
<text x="155.4" y="124.5">23</text>
<text x="155.4" y="125.9">25</text>
<text x="162.8" y="120.4">18</text>
<text x="162.8" y="121.8">20</text>
<text x="162.8" y="123.1">22</text>
<text x="162.8" y="124.5">24</text>
<text x="162.8" y="125.9">26</text>
<text x="168.7" y="121.2">I2S3</text>
<text x="168.7" y="122.5">DSD4/DST_ST</text>
<text x="168.7" y="123.9">RFS0A_BF524</text>
<text x="168.7" y="125.3">DSD5 / DST_FL</text>
<text x="174" y="121.2">8</text>
<text x="179.9" y="122.5">8</text>
<text x="179.9" y="123.9">12</text>
<text x="180.8" y="125.3">8</text>
<text x="137.2" y="127.8">6,12</text>
<text x="138.5" y="129.2">6,12</text>
<text x="138.5" y="130.6">6,12</text>
<text x="138.5" y="132">6,12</text>
<text x="142.4" y="127.8">7612_RESETn</text>
<text x="143.7" y="129.2">7612_CSn</text>
<text x="143.7" y="130.6">7612_INT1</text>
<text x="143.7" y="132">7612_INT2</text>
<text x="155.4" y="127.3">27</text>
<text x="155.4" y="128.6">29</text>
<text x="155.4" y="130">31</text>
<text x="155.4" y="131.4">33</text>
<text x="162.8" y="127.3">28</text>
<text x="162.8" y="128.6">30</text>
<text x="162.8" y="130">32</text>
<text x="162.8" y="131.4">34</text>
<text x="168.7" y="126.6">LRCLK</text>
<text x="168.7" y="128">TFS0A_BF524</text>
<text x="168.7" y="129.4">7511_PD</text>
<text x="168.7" y="130.7">7511_INT</text>
<text x="175.6" y="126.6">8</text>
<text x="176.7" y="129.4">8,12</text>
<text x="176.9" y="130.7">8,12</text>
<text x="179.7" y="128">12</text>
<text x="155.4" y="132.7">35</text>
<text x="156.1" y="136.1">18x2 Header</text>
<text x="162.8" y="132.7">36</text>
<text x="168.7" y="133.5">SPDIF_OUT</text>
<text x="178.6" y="133.5">8</text>
<text x="134.8" y="149.8">6</text>
<text x="137.5" y="147.1">6</text>
<text x="138.3" y="149.8">VS_FIELD_RX</text>
<text x="141" y="147.1">VCLK_RX</text>
<text x="156.1" y="146.4">1</text>
<text x="156.1" y="147.8">3</text>
<text x="156.1" y="149.2">5</text>
<text x="156.3" y="144.6">J4</text>
<text x="162.8" y="146.4">2</text>
<text x="162.8" y="147.8">4</text>
<text x="162.8" y="149.2">6</text>
<text x="176.9" y="147.2">VCLK_TX</text>
<text x="176.9" y="149.9">VSYNC_TX</text>
<text x="185" y="147.2">8</text>
<text x="186.3" y="149.9">8</text>
<text x="136.2" y="151.2">6</text>
<text x="138.9" y="152.6">6</text>
<text x="139.6" y="151.2">HS_CS_RX</text>
<text x="142.4" y="152.6">DE_RX</text>
<text x="155.4" y="153.3">11</text>
<text x="155.4" y="154.7">13</text>
<text x="156.1" y="150.6">7</text>
<text x="156.1" y="151.9">9</text>
<text x="162.8" y="150.6">8</text>
<text x="162.8" y="151.9">10</text>
<text x="162.8" y="153.3">12</text>
<text x="162.8" y="154.7">14</text>
<text x="176.9" y="151.3">HSYNC_TX</text>
<text x="176.9" y="152.7">DE_TX</text>
<text x="183.5" y="152.7">8</text>
<text x="186.4" y="151.3">8</text>
<text x="132.8" y="158">12</text>
<text x="136.9" y="158">TSCLK0A_BF524</text>
<text x="137.5" y="156.7">6</text>
<text x="137.5" y="159.4">6</text>
<text x="141" y="156.7">MCLK_RX</text>
<text x="141" y="159.4">SCLK_RX</text>
<text x="155.4" y="156">15</text>
<text x="155.4" y="157.4">17</text>
<text x="155.4" y="158.8">19</text>
<text x="155.4" y="160.1">21</text>
<text x="155.4" y="161.5">23</text>
<text x="162.8" y="156">16</text>
<text x="162.8" y="157.4">18</text>
<text x="162.8" y="158.8">20</text>
<text x="162.8" y="160.1">22</text>
<text x="162.8" y="161.5">24</text>
<text x="176.9" y="156.8">MCLK_TX</text>
<text x="176.9" y="159.6">SCLK_TX</text>
<text x="176.9" y="160.9">DSD_CLK/DST_CLK</text>
<text x="185" y="159.6">8</text>
<text x="185.2" y="156.8">8</text>
<text x="191.6" y="160.9">8</text>
<text x="139.6" y="167.6">12</text>
<text x="143.7" y="167.6">DROPR1A</text>
<text x="155.4" y="162.9">25</text>
<text x="155.4" y="164.3">27</text>
<text x="155.4" y="165.7">29</text>
<text x="155.4" y="167">31</text>
<text x="162.8" y="162.9">26</text>
<text x="162.8" y="164.3">28</text>
<text x="162.8" y="165.7">30</text>
<text x="162.8" y="167">32</text>
<text x="176.9" y="162.3">RSCLK0A_BF524</text>
<text x="176.9" y="165">SDA</text>
<text x="176.9" y="166.4">SCL</text>
<text x="176.9" y="167.8">DTOPR1A</text>
<text x="182.1" y="166.4">5,6,8,12</text>
<text x="182.3" y="165">5,6,8,12</text>
<text x="185.5" y="167.8">12</text>
<text x="189.8" y="162.3">12</text>
<text x="139.2" y="170.4">5,6</text>
<text x="140.6" y="169">4,6</text>
<text x="143.7" y="170.4">CEC_RX</text>
<text x="145.1" y="169">A_RX1</text>
<text x="155.4" y="168.4">33</text>
<text x="155.4" y="169.8">35</text>
<text x="156.1" y="173.1">18x2 Header</text>
<text x="162.8" y="168.4">34</text>
<text x="162.8" y="169.8">36</text>
<text x="176.9" y="169.2">I2S0</text>
<text x="176.9" y="170.5">CEC_TX</text>
<text x="182.3" y="169.2">8</text>
<text x="184.4" y="170.5">8,10</text>
<text x="226.3" y="198.6">Title</text>
<text x="226.3" y="202.7">Size</text>
<text x="231.8" y="202.7">Document Number</text>
<text x="231.8" y="200">HEADERS</text>
<text x="271.6" y="202.7">Rev</text>
<text x="226.3" y="206.9">Date:</text>
<text x="227.7" y="204.1">C</text>
<text x="231.8" y="204.1">Advantiv™ EVAL-ADV7612-7511 Video Evaluation Board</text>
<text x="233.4" y="206.9">Monday, March 21, 2011</text>
<text x="253.7" y="206.9">Sheet</text>
<text x="260.6" y="206.9">4</text>
<text x="264.7" y="206.9">of</text>
<text x="268.8" y="206.9">14</text>
<text x="272.9" y="204.1">0.1</text>
</g>
<g font-size="1">
<text x="28.8" y="1">5</text>
<text x="83.7" y="1">4</text>
<text x="138.5" y="1">3</text>
<text x="193.4" y="1">2</text>
<text x="248.2" y="1">1</text>
<text x=".3" y="27.9">D</text>
<text x="276" y="27.9">D</text>
<text x=".3" y="79.4">C</text>
<text x="276" y="79.4">C</text>
<text x=".3" y="130.8">B</text>
<text x="276" y="130.8">B</text>
<text x=".3" y="182.2">A</text>
<text x="276" y="182.2">A</text>
<text x="28.8" y="208.1">5</text>
<text x="83.7" y="208.1">4</text>
<text x="138.5" y="208.1">3</text>
<text x="193.4" y="208.1">2</text>
<text x="248.2" y="208.1">1</text>
</g>
</svg>
